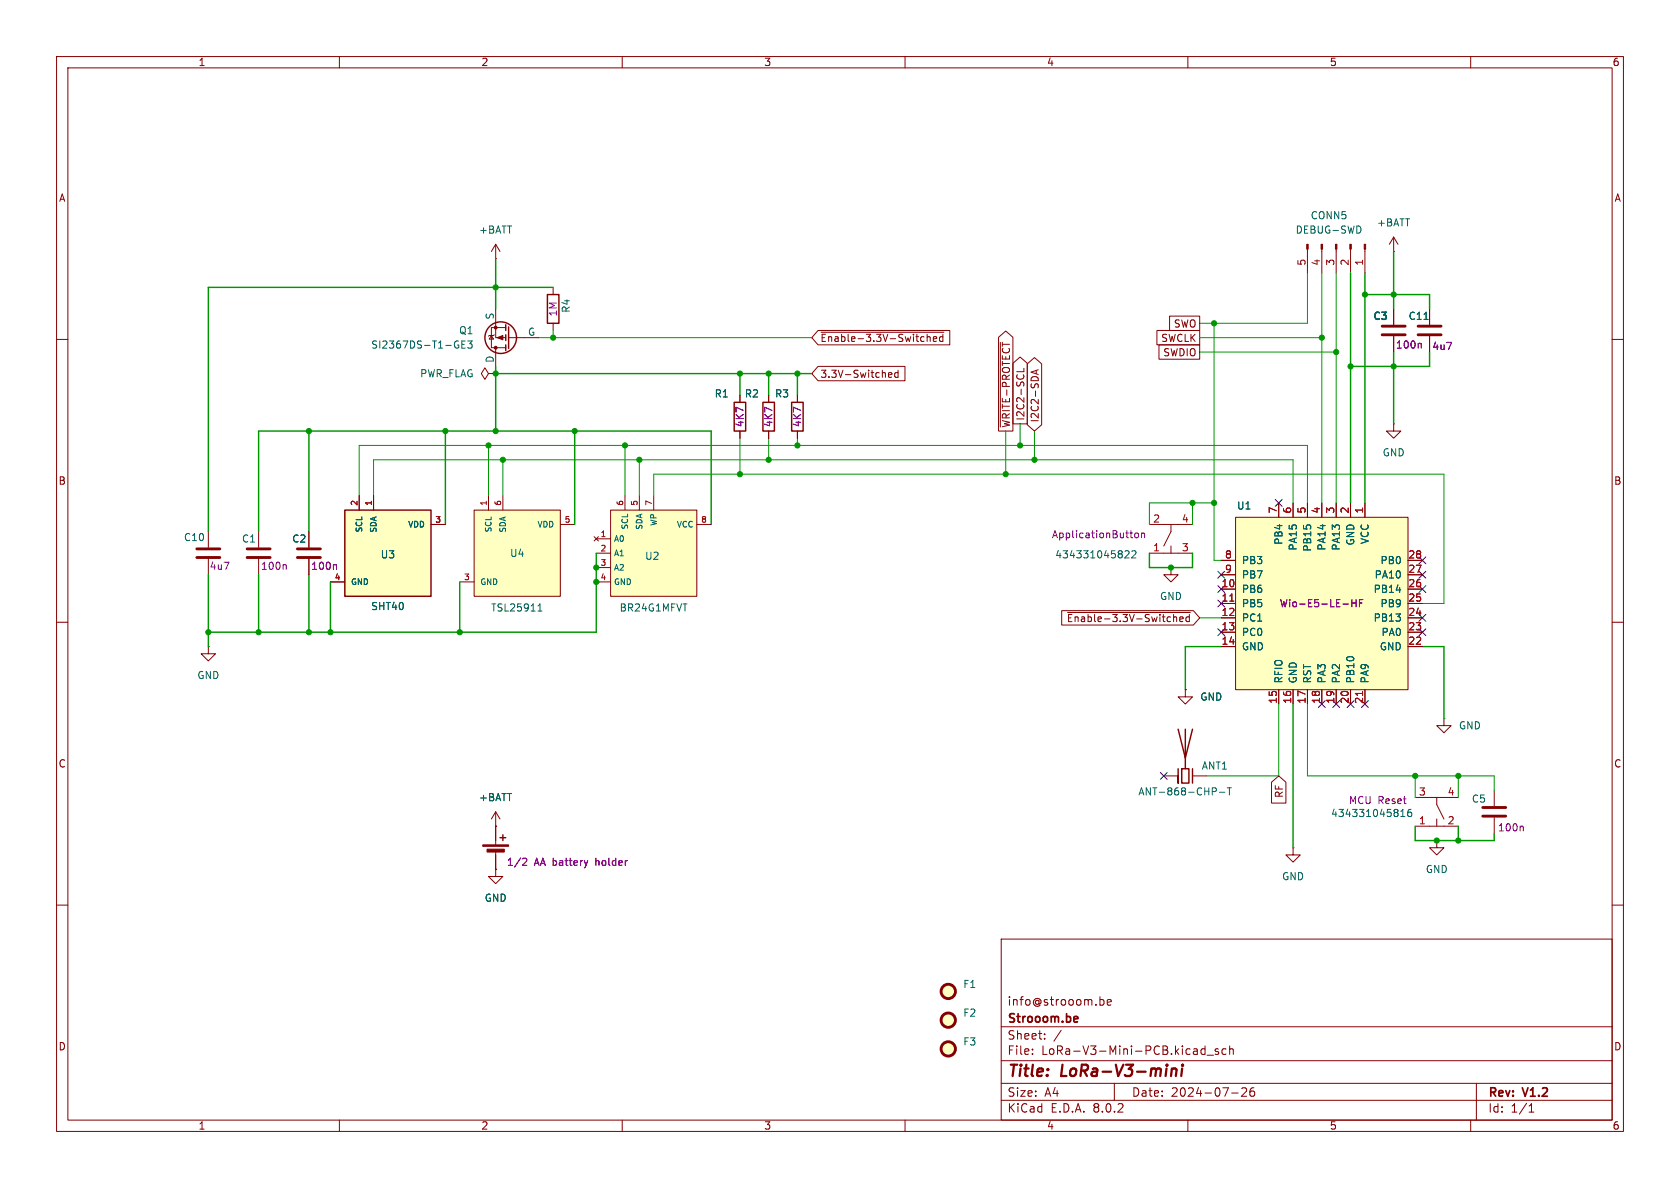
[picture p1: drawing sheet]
<svg xmlns="http://www.w3.org/2000/svg" width="297mm" height="210mm" viewBox="0 0 297 210" stroke-linecap="round" stroke-linejoin="round" font-family="sans-serif">
<g fill="none" stroke="#840000" stroke-width=".18">
<path d="M10 10h277v190h-277zM12 12h273v186h-273zM60 10v2M110 10v2M160 10v2M210 10v2M260 10v2M10 60h2M285 60h2M86.4 66l-.7-1-.6 1 .6 1.1 .7-1.1h1.2M87.6 66h.1M135.9 69.9v1.2"/>
<path d="M135.9 76.2v1.3M10 110h2M285 110h2M205.7 137.2h2.6M209.5 121.9v1.3h1.3l-1.3 1.3-1.2-1.3h1.2M209.5 121.9h.1M210.8 137.2h2.6M10 160h2M228.6 149.9v1.2h1.3l-1.3 1.3-1.3-1.3h1.3M228.6 149.9h.1M250.2 141h7.6M250.2 146.1h7.6"/>
<path d="M254 141v1.2l1.3 2.6M254 144.8v1.3M285 160h2M177 166h108v32h-108zM194.5 176.8l.4-.1 .3 .3v.4l-.2 .2h-.5M195.7 177.2l.8-.1-.1-.3-.4-.1-.3 .2 .1 .7h.6M60 198v2M110 198v2M160 198v2M177 194.5h108M177 191.5h108M177 187.5h108"/>
<path d="M177 181.5h108M182.5 186.3v.1M182.5 185.5v.1M184.7 183.6v.1M184.7 182.8v.1M187.6 182.1l-1.3 2M197 191.5v3M210 198v2M213 184.9v1.5M213 185.5l-.4-.1-.3 .3v.4l.2 .2h.5M213.4 186.5h1.1M215.4 185.5l-.4-.1-.2 .2 .1 .2 .5 .2v.3h-.6"/>
<path d="M216.7 185.5l-.4-.1-.3 .3v.4l.2 .2h.5M217.4 185.5l.2-.1 .4 .1v.9M217.4 184.9v1.5M217.7 193.2h1.2M219.5 192.4l.6-.1 .2 .1 .1 .3-.9 1.1h.9M221.7 192.3a.59 .59 0 0 0-.7 .6v.6l.1 .2 .4 .1 .2-.1 .1-.5-.1-.3h-.5l-.2 .3M260 198v2M261 191.5v6.5M270.3 196.6h.9M270.3 195.5l.4-.4v1.5"/>
</g>
<path d="M207.2 189.1a.49 .49 0 0 1 .8 .1l-.1 1M207.2 188.9l-.2 1.3M209 188.9l-.2 1.3M209.1 188.2v.2M209.1 188.2l-.1 .1 .1 .1M209.1 188.2l.1 .1-.1 .1" fill="none" stroke="#840000" stroke-width=".4"/>
<path d="M190.1 179.7l.4 .1 .1 .2-.8 .2M190.5 180.6l-.4 .1" fill="none" stroke="#840000" stroke-width=".3"/>
<path d="M134.9 71.1h2v5.1h-2zM208.3 135.9v2.5v-1.2M208.3 128.9l1.2 5.1 1.3-5.1M208.9 135.9h1.3v2.5h-1.3zM209.5 128.9v7M210.8 135.9v2.5" fill="none" stroke="#840000" stroke-width=".25"/>
<path d="M214.8 139.3l.2 .2v.3l-.2 .1M217 139.3h.7M217.3 139.3v1.2M215.6 140h1M247.6 144.3h.8M247.6 143.4l.4-.3v1.2M249.5 143.1h-.4a.86 .86 0 0 0 0 1.2l.4-.1 .1-.4-.3-.2h-.2l-.2 .2" fill="none" stroke="#006464" stroke-width=".18"/>
<g fill="#ffffc2" stroke="#ffffc2" stroke-width=".18">
<circle cx="167.6" cy="180.3" r="1.27"/>
<circle cx="167.6" cy="175.3" r="1.27"/>
</g>
<g fill="none" stroke="#840000" stroke-width=".51">
<circle cx="167.6" cy="175.3" r="1.27"/>
<circle cx="167.6" cy="180.3" r="1.27"/>
</g>
<path d="M218.4 91.4h30.5v30.5h-30.5z" fill="#ffffc2"/>
<g fill="none" stroke="#840000" stroke-width=".18">
<path d="M87.6 45.7h.1M87.6 43.2l-.7 1.3M87.6 43.2v2.5M87.6 43.2l.8 1.3M97.8 50.8v1.3M97.8 57.2v1.2M231.1 44v4.3M233.7 44v4.3M236.2 44v4.3M238.8 44v4.3M241.3 44v4.3M130.8 69.9v1.2"/>
<path d="M130.8 76.2v1.3M141 69.9v1.2M141 76.2v1.3M54.6 94v2.8M54.6 98.8v2.8M215.9 99.1h2.5M218.4 91.4h30.5v30.5h-30.5zM226.1 88.9v2.5M228.6 88.9v2.5M231.1 88.9v2.5M233.7 88.9v2.5M236.2 88.9v2.5"/>
<path d="M238.8 88.9v2.5M241.3 88.9v2.5M248.9 99.1h2.6M207 100.3v1.3h-1.3l1.3 1.3 1.3-1.3h-1.3M207 100.3h.1M215.9 104.1h2.5M215.9 106.7h2.5M215.9 109.2h2.5M215.9 111.8h2.5M215.9 114.3h2.5M215.9 101.6h2.5M248.9 104.1h2.6"/>
<path d="M248.9 106.7h2.6M248.9 109.2h2.6M248.9 111.8h2.6M248.9 114.3h2.6M248.9 101.6h2.6M226.1 121.9v2.6M228.6 121.9v2.6M231.1 121.9v2.6M233.7 121.9v2.6M236.2 121.9v2.6M238.8 121.9v2.6M241.3 121.9v2.6"/>
</g>
<path d="M217.4 106.3h.7M240.9 122.2v.7" fill="none" stroke="#a90000" stroke-width=".18"/>
<path d="M59.3 99.8l.2 .2v.7M237.4 106.8h1M239 106v1.3M239 106.6h.7M239.7 106v1.3M240.3 106.6h.5M240.9 106h-.6v1.3" fill="none" stroke="#840084" stroke-width=".18"/>
<g fill="none" stroke="#840000" stroke-width=".51">
<path d="M52.6 98.6h4M52.6 97h4"/>
<circle cx="167.6" cy="185.4" r="1.27"/>
</g>
<circle cx="167.6" cy="185.4" r="1.27" fill="#ffffc2" stroke="#ffffc2" stroke-width=".18"/>
<path d="M96.8 52.1h2v5.1h-2zM129.8 71.1h2v5.1h-2zM140 71.1h2v5.1h-2z" fill="none" stroke="#840000" stroke-width=".25"/>
<g fill="#840000" stroke="#840000" stroke-width=".18">
<path d="M231 43.2h.3v.8h-.3z"/>
<path d="M233.6 43.2h.2v.8h-.2z"/>
<path d="M236.1 43.2h.2v.8h-.2z"/>
<path d="M238.6 43.2h.3v.8h-.3z"/>
<path d="M241.2 43.2h.2v.8h-.2z"/>
</g>
<path d="M240.5 40.1l.1 .4-.1 .5" fill="none" stroke="#006464" stroke-width=".18"/>
<path d="M107.9 90.2h15.3v15.2h-15.3z" fill="#ffffc2"/>
<g fill="none" stroke="#840000" stroke-width=".18">
<path d="M246.4 54.6v2.8M246.4 59.4v2.8M45.7 94v2.8M45.7 98.8v2.8M105 94.9l.8 .7M105.4 95.3h2.5M105.4 97.8h2.5M105.8 94.9l-.8 .7M107.9 90.2h15.3v15.2h-15.3zM110.5 87.6v2.6M113 87.6v2.6M115.6 87.6v2.6"/>
<path d="M123.2 92.7h2.5M105.4 100.3h2.5M105.4 102.9h2.5M87.6 146.1h.1M87.6 143.5v5.9M87.6 150.4v3.3M87.6 143.5l-.7 1.3M87.6 143.5l.8 1.3M254 148.6v1.3h-1.3l1.3 1.2 1.3-1.2h-1.3M254 148.6h.1"/>
</g>
<path d="M244.3 59.2h4.1M244.3 57.7h4.1M43.7 98.6h4.1M43.7 97h4.1" fill="none" stroke="#840000" stroke-width=".51"/>
<path d="M251.1 60.7l.2 .2v.6M50.4 99.8l.2 .2v.7M92.5 151.8l.4-.1 .2 .4-.8 .9h.8M103.9 152.1l-.3 .9" fill="none" stroke="#840084" stroke-width=".18"/>
<g fill="#840000" stroke="#840000" stroke-width=".18">
<path d="M85.3 149.4h4.6v.2h-4.6z"/>
<path d="M86.1 150.1h3.1v.5h-3.1z"/>
</g>
<path d="M88.4 148.1h1M88.9 147.6v1" fill="none" stroke="#840000" stroke-width=".25"/>
<path d="M83.8 90.2h15.3v15.2h-15.3z" fill="#ffffc2"/>
<path d="M83.8 90.2h15.3v15.2h-15.3zM86.4 87.6v2.6M88.9 87.6v2.6M99.1 92.7h2.5M81.3 102.9h2.5M255.3 127v1.3h1.2l-1.2 1.2-1.3-1.2h1.3M255.3 127h.1M264.2 139.7v2.8M264.2 144.5v2.8" fill="none" stroke="#840000" stroke-width=".18"/>
<path d="M95.1 108h.7M95.1 107.1l.4-.3v1.2" fill="none" stroke="#006464" stroke-width=".18"/>
<path d="M262.1 144.3h4.1M262.1 142.7h4.1" fill="none" stroke="#840000" stroke-width=".51"/>
<path d="M269.1 146l.2 .2v.7" fill="none" stroke="#840084" stroke-width=".18"/>
<path d="M61 90.2h15.2v15.2h-15.2z" fill="#ffffc2"/>
<g fill="none" stroke="#840000" stroke-width=".25">
<path d="M89.4 57.4v1M89.4 59.2v1M89.9 57.8v3.8M89.4 61v1M61 90.2h15.2v15.2h-15.2z"/>
<circle cx="88.5" cy="59.7" r="2.79"/>
</g>
<g fill="none" stroke="#840000" stroke-width=".18">
<path d="M86.9 59.3l.3 .6h-.7zM87.4 59.2l-.2 .1h-.7l-.1 .1M87.6 54.6v5.1h1.8M89.4 57.9h-2.5v3.6h2.5M89.9 59.7h5.3M144.6 58.4h23.3v2.6h-23.3l-1.1-1.3zM145.2 58.7h21.7M165.2 59.5l.3 .1 .1 .2-.6 .1M166.7 59.6l-.4-.1-.2 .3 .1 .5h.5M166.7 59.1v1.3M176.5 59.6l1.3-1.1 1.3 1.1v16.6h-2.6zM204.5 58.4h7.6v2.6h-7.6z"/>
<path d="M206.8 55.9h5.3v2.5h-5.3zM246.4 44.5h.1M246.4 41.9l-.8 1.3M246.4 41.9v2.6M246.4 54.6v2.8M246.4 59.4v2.8M246.4 41.9l.7 1.3M252.7 54.6v2.8M252.7 59.4v2.8M87.6 61.5v3.3M130.8 69.9v1.2M130.8 76.2v1.3"/>
<path d="M135.9 69.9v1.2M135.9 76.2v1.3M141 69.9v1.2M141 76.2v1.3M144.6 64.8h15.4v2.5h-15.4l-1.1-1.3zM157.1 66.3l.6-.1-.1-.3h-.3l-.2 .1v.6h.5M158.8 65.9h-.4l-.2 .2 .1 .5h.5M158.8 65.4v1.3M165.5 60.3l-.3 .1M176.8 60.5v15M179.1 64.2l1.2-1.1 1.3 1.1v10.7h-2.5zM181 65.1v.6h-1.3"/>
<path d="M181.6 64.3l1.3-1.1 1.3 1.1v10.8l-1.3 1.1-1.3-1.1zM183.2 65.5v.6M183.6 65.4l-1.3 .4 1.3 .4M204.9 61h7.2v2.5h-7.2zM246.4 74.9v1.3h1.2l-1.2 1.3-1.3-1.3h1.3M246.4 74.9h.1M36.8 94v2.8M36.8 98.8v2.8M54.6 94v2.8M54.6 98.8v2.8M63.5 87.6v2.6M66 87.6v2.6"/>
<path d="M76.2 92.7h2.5M203.2 92.7h7.6M203.2 97.8h7.6M207 92.7v1.3l-1.3 2.5M207 96.5v1.3M215.9 99.1h2.5M226.1 88.9v2.5M228.6 88.9v2.5M231.1 88.9v2.5M233.7 88.9v2.5M236.2 88.9v2.5M238.8 88.9v2.5"/>
<path d="M241.3 88.9v2.5M248.9 99.1h2.6M36.8 114.3v1.3h1.3l-1.3 1.2-1.2-1.2h1.2M36.8 114.3h.1M58.4 102.9h2.6M187.7 107.9h23.3l1.1 1.3-1.1 1.3h-23.3zM188.7 108.3h21.7M208.7 109l.4 .1 .1 .2-.6 .2M209.1 109.8l-.4 .1M210.3 109.1l-.4-.1-.2 .3 .1 .5h.5M210.3 108.6v1.3M215.9 104.1h2.5"/>
<path d="M215.9 106.7h2.5M215.9 109.2h2.5M215.9 111.8h2.5M215.9 114.3h2.5M215.9 101.6h2.5M248.9 104.1h2.6M248.9 106.7h2.6M248.9 109.2h2.6M248.9 111.8h2.6M248.9 114.3h2.6M248.9 101.6h2.6M209.5 121.9h.1"/>
<path d="M224.8 138.3l1.3-1.1 1.2 1.1v3.7h-2.5zM226.1 121.9v2.6M228.6 121.9v2.6M231.1 121.9v2.6M233.7 121.9v2.6M236.2 121.9v2.6M238.8 121.9v2.6M241.3 121.9v2.6M87.6 153.7v1.2h1.3l-1.3 1.3-1.2-1.3h1.2M87.6 153.7h.1M87.6 146.1h.1M87.6 146.1v2.5"/>
<path d="M87.6 151.1v2.6"/>
</g>
<g fill="#840000" stroke="#840000" stroke-width=".18">
<path d="M87.9 59.7l1-.4v.8z"/>
<circle cx="87.6" cy="61.5" r=".25"/>
<circle cx="87.6" cy="57.9" r=".25"/>
</g>
<path d="M251.8 56.5h.7M80.9 61h.2v.4l-.2 .1M80.9 60.3h.1M81.7 60.9h.4M82.3 60.3h-.6v1.2h.6M82.7 60.3h.8l-.5 .5 .4 .1v.5l-.2 .1-.5-.1M198.9 97.5l.5-.1 .2 .3-.8 .9h.8M200.1 97.5l.5-.1 .2 .3-.8 .9h.8" fill="none" stroke="#006464" stroke-width=".18"/>
<path d="M250.7 59.2h4.1M250.7 57.7h4.1M34.8 98.6h4.1M34.8 97h4.1" fill="none" stroke="#840000" stroke-width=".51"/>
<g fill="none" stroke="#840084" stroke-width=".18">
<path d="M251.1 60.7l.2 .2v.6M59.3 99.8l.2 .2v.7M199.8 94.2h.4M200.1 95.1h.1M200.7 94.3l.1-.1 .4 .1 .1 .5-.2 .2-.3 .1-.1-.2zM201.8 94.3l.2-.1 .3 .1 .1 .8M201.8 94.2v.9M237.4 106.8h1M239 106v1.3M239 106.6h.7M239.7 106v1.3M240.3 106.6h.5"/>
<path d="M240.9 106h-.6v1.3M92.5 151.8l.4-.1 .2 .4-.8 .9h.8M103.9 152.1l-.3 .9"/>
</g>
<g fill="none" stroke="#009600" stroke-width=".25">
<path d="M87.6 45.7v8.9M97.8 50.8h-61v43.2M238.8 48.3v40.6M241.3 48.3v40.6M241.3 52.1h11.4v2.5M246.4 44.5v10.1M54.6 76.2v17.8M78.7 76.2v16.5M87.6 64.8v11.4M87.6 66h55.9M101.6 76.2v16.5M130.8 66v3.9"/>
<path d="M135.9 66v3.9M141 66v3.9M246.4 62.2v12.7M252.7 62.2v2.6h-13.9M105.4 97.8v14h-68.6M125.7 92.7v-16.5h-80v17.8M203.2 97.8v2.5h7.6v-2.5M36.8 101.6v12.7M45.7 101.6v10.2M54.6 101.6v10.2M58.4 102.9v8.9M81.3 102.9v8.9"/>
<path d="M215.9 114.3h-6.4v7.6M251.5 114.3h3.8v12.7M228.6 124.5v25.4M250.2 146.1v2.5h14v-1.3M257.8 146.1v2.5"/>
</g>
<g fill="none" stroke="#009600" stroke-width=".18">
<path d="M95.2 59.7h48.3M97.8 58.4v1.3M212.1 59.7h21.6M214.6 57.2v41.9h1.3M231.1 48.3v8.9h-19M233.7 48.3v40.6M236.2 48.3v40.6M86.4 78.7v8.9M110.5 78.7v8.9M130.8 77.5v6.3M135.9 77.5v3.8M141 77.5v1.2"/>
<path d="M177.8 76.2v7.6M180.3 74.9v3.8M182.9 76.2v5.1M212.1 62.2h24.1M63.5 87.6v-8.9h167.6v10.2M66 87.6v-6.3h162.6v7.6M88.9 81.3v6.3M113 81.3v6.3M115.6 87.6v-3.8h139.7v22.9h-3.8M210.8 88.9v3.8M214.6 88.9h-11.4v3.8M212.1 109.2h3.8"/>
<path d="M226.1 124.5v12.7h-12.7M231.1 124.5v12.7h33.1v2.5M250.2 137.2v3.8M257.8 137.2v3.8"/>
</g>
<g fill="none" stroke="#000084" stroke-width=".18">
<path d="M225.5 88.3l1.2 1.2M226.7 88.3l-1.2 1.2M250.9 98.5l1.2 1.2M252.1 98.5l-1.2 1.2M215.3 106.1l1.2 1.2M215.3 101l1.2 1.2M215.3 103.5l1.2 1.2M215.3 111.2l1.2 1.2M216.5 106.1l-1.2 1.2M216.5 101l-1.2 1.2M216.5 103.5l-1.2 1.2M216.5 111.2l-1.2 1.2"/>
<path d="M250.9 111.2l1.2 1.2M250.9 108.6l1.2 1.2M250.9 101l1.2 1.2M250.9 103.5l1.2 1.2M252.1 111.2l-1.2 1.2M252.1 108.6l-1.2 1.2M252.1 101l-1.2 1.2M252.1 103.5l-1.2 1.2M205.1 136.6l1.2 1.2M206.3 136.6l-1.2 1.2M233.1 123.9l1.2 1.2M234.3 123.9l-1.2 1.2"/>
<path d="M235.6 123.9l1.2 1.2M236.8 123.9l-1.2 1.2M238.2 123.9l1.2 1.2M239.4 123.9l-1.2 1.2M240.7 123.9l1.2 1.2M241.9 123.9l-1.2 1.2"/>
</g>
<path d="M217.4 106.3h.7M240.9 122.2v.7" fill="none" stroke="#a90000" stroke-width=".18"/>
<g fill="#009600" stroke="#009600" stroke-width=".18">
<circle cx="257.8" cy="148.6" r=".46"/>
<circle cx="254" cy="148.6" r=".46"/>
<circle cx="214.6" cy="88.9" r=".46"/>
<circle cx="257.8" cy="137.2" r=".46"/>
<circle cx="250.2" cy="137.2" r=".46"/>
<circle cx="130.8" cy="83.8" r=".46"/>
<circle cx="101.6" cy="76.2" r=".46"/>
<circle cx="87.6" cy="66" r=".46"/>
<circle cx="97.8" cy="59.7" r=".46"/>
<circle cx="110.5" cy="78.7" r=".46"/>
<circle cx="87.6" cy="50.8" r=".46"/>
<circle cx="105.4" cy="100.3" r=".46"/>
<circle cx="105.4" cy="102.9" r=".46"/>
<circle cx="135.9" cy="66" r=".46"/>
<circle cx="130.8" cy="66" r=".46"/>
<circle cx="135.9" cy="81.3" r=".46"/>
<circle cx="113" cy="81.3" r=".46"/>
<circle cx="182.9" cy="81.3" r=".46"/>
<circle cx="177.8" cy="83.8" r=".46"/>
<circle cx="180.3" cy="78.7" r=".46"/>
<circle cx="233.7" cy="59.7" r=".46"/>
<circle cx="214.6" cy="57.2" r=".46"/>
<circle cx="141" cy="78.7" r=".46"/>
<circle cx="141" cy="66" r=".46"/>
<circle cx="45.7" cy="111.8" r=".46"/>
<circle cx="81.3" cy="111.8" r=".46"/>
<circle cx="88.9" cy="81.3" r=".46"/>
<circle cx="54.6" cy="111.8" r=".46"/>
<circle cx="58.4" cy="111.8" r=".46"/>
<circle cx="87.6" cy="76.2" r=".46"/>
<circle cx="86.4" cy="78.7" r=".46"/>
<circle cx="54.6" cy="76.2" r=".46"/>
<circle cx="78.7" cy="76.2" r=".46"/>
<circle cx="36.8" cy="111.8" r=".46"/>
<circle cx="238.8" cy="64.8" r=".46"/>
<circle cx="241.3" cy="52.1" r=".46"/>
<circle cx="246.4" cy="64.8" r=".46"/>
<circle cx="236.2" cy="62.2" r=".46"/>
<circle cx="246.4" cy="52.1" r=".46"/>
<circle cx="210.8" cy="88.9" r=".46"/>
<circle cx="207" cy="100.3" r=".46"/>
</g>
<g font-size="2.8" fill="#840000">
<text x="178" y="190.9">Title:</text>
<text x="187.7" y="190.9">LoRa-V3-mini</text>
</g>
<g font-size="2.1" fill="#840000">
<text x="178" y="178">info@strooom.be</text>
<text x="178" y="184">Sheet:</text>
<text x="178" y="181.2">Strooom.be</text>
<text x="178" y="186.7">File:</text>
<text x="184.1" y="186.7">LoRa-V3-Mini-PCB.kicad_sch</text>
<text x="178" y="196.9">KiCad</text>
<text x="178" y="194.1">Size:</text>
<text x="184.7" y="194.1">A4</text>
<text x="185.7" y="196.9">E.D.A.</text>
<text x="193.3" y="196.9">8.0.2</text>
<text x="200" y="194.1">Date:</text>
<text x="207" y="194.1">2024-07-26</text>
<text x="263" y="194.3">Rev:</text>
<text x="263" y="196.9">Id:</text>
<text x="267.1" y="196.9">1/1</text>
<text x="269.4" y="194.3">V1.2</text>
</g>
<g font-size="1.8" fill="#840000">
<text x="35" y="11.9">1</text>
<text x="85" y="11.9">2</text>
<text x="135" y="11.9">3</text>
<text x="185" y="11.9">4</text>
<text x="235" y="11.9">5</text>
<text x="285" y="11.9">6</text>
<text x="10.3" y="35.9">A</text>
<text x="285.3" y="35.9">A</text>
<text x="207.4" y="58.1">SWO</text>
<text x="144.9" y="60.6">~{Enable-3.3V-Switched}</text>
<text x="205.2" y="60.6">SWCLK</text>
<text x="205.5" y="63.2">SWDIO</text>
<text x="144.9" y="67">3.3V-Switched</text>
<text x="178.8" y="75.7" transform="rotate(-90 178.8 75.7)">~{WRITE-PROTECT}</text>
<text x="181.3" y="74.5" transform="rotate(-90 181.3 74.5)">I2C2-SCL</text>
<text x="183.8" y="74.8" transform="rotate(-90 183.8 74.8)">I2C2-SDA</text>
<text x="10.3" y="85.9">B</text>
<text x="285.3" y="85.9">B</text>
<text x="188.5" y="110.2">~{Enable-3.3V-Switched}</text>
<text x="10.3" y="135.9">C</text>
<text x="285.3" y="135.9">C</text>
<text x="227" y="141.2" transform="rotate(-90 227 141.2)">RF</text>
<text x="10.3" y="185.9">D</text>
<text x="285.3" y="185.9">D</text>
<text x="35" y="199.9">1</text>
<text x="85" y="199.9">2</text>
<text x="135" y="199.9">3</text>
<text x="185" y="199.9">4</text>
<text x="235" y="199.9">5</text>
<text x="285" y="199.9">6</text>
</g>
<g font-size="1.8" fill="#006464">
<text x="84.6" y="41.5">+BATT</text>
<text x="229" y="41.5">DEBUG-SWD</text>
<text x="231.6" y="39">CONN5</text>
<text x="243.3" y="40.2">+BATT</text>
<text x="81.1" y="59.3">Q1</text>
<text x="87.4" y="56.6" transform="rotate(-90 87.4 56.6)">S</text>
<text x="93.2" y="59.4">G</text>
<text x="100.9" y="55.4" transform="rotate(-90 100.9 55.4)">R4</text>
<text x="242.6" y="56.9">C3</text>
<text x="248.9" y="56.7">C11</text>
<text x="65.5" y="61.8">SI2367DS-T1-GE3</text>
<text x="87.4" y="64.2" transform="rotate(-90 87.4 64.2)">D</text>
<text x="74.2" y="66.9">PWR_FLAG</text>
<text x="126.2" y="70.5">R1</text>
<text x="131.6" y="70.5">R2</text>
<text x="136.9" y="70.5">R3</text>
<text x="244.3" y="80.9">GND</text>
<text x="32.4" y="95.9">C10</text>
<text x="218.6" y="90.3">U1</text>
<text x="42.7" y="96.1">C1</text>
<text x="51.6" y="96.1">C2</text>
<text x="67.2" y="98.9">U3</text>
<text x="90.1" y="98.7">U4</text>
<text x="113.9" y="99.2">U2</text>
<text x="186.4" y="98.9">434331045822</text>
<text x="219.5" y="99.9">PB3</text>
<text x="226.9" y="96.4" transform="rotate(-90 226.9 96.4)">PB4</text>
<text x="229.5" y="97.4" transform="rotate(-90 229.5 97.4)">PA15</text>
<text x="232" y="97.6" transform="rotate(-90 232 97.6)">PB15</text>
<text x="234.5" y="97.4" transform="rotate(-90 234.5 97.4)">PA14</text>
<text x="237.1" y="97.4" transform="rotate(-90 237.1 97.4)">PA13</text>
<text x="239.6" y="96.5" transform="rotate(-90 239.6 96.5)">GND</text>
<text x="242.2" y="96.3" transform="rotate(-90 242.2 96.3)">VCC</text>
<text x="244" y="99.9">PB0</text>
<text x="205" y="106.3">GND</text>
<text x="219.5" y="105">PB6</text>
<text x="219.5" y="107.5">PB5</text>
<text x="219.5" y="102.5">PB7</text>
<text x="242.7" y="105">PB14</text>
<text x="242.9" y="102.5">PA10</text>
<text x="244" y="107.5">PB9</text>
<text x="65.5" y="108.1">SHT40</text>
<text x="86.7" y="108.3">TSL25911</text>
<text x="109.5" y="108.3">BR24G1MFVT</text>
<text x="219.5" y="110.1">PC1</text>
<text x="219.5" y="112.6">PC0</text>
<text x="242.7" y="110.1">PB13~{}</text>
<text x="244.1" y="112.6">PA0</text>
<text x="219.5" y="115.2">GND</text>
<text x="243.8" y="115.2">GND</text>
<text x="34.8" y="120.2">GND</text>
<text x="212.1" y="124.1">GND</text>
<text x="226.9" y="120.9" transform="rotate(-90 226.9 120.9)">RFIO</text>
<text x="229.5" y="120.9" transform="rotate(-90 229.5 120.9)">GND</text>
<text x="232" y="120.9" transform="rotate(-90 232 120.9)">RST</text>
<text x="234.5" y="120.9" transform="rotate(-90 234.5 120.9)">PA3</text>
<text x="237.1" y="120.9" transform="rotate(-90 237.1 120.9)">PA2</text>
<text x="239.6" y="120.9" transform="rotate(-90 239.6 120.9)">PB10</text>
<text x="242.2" y="120.9" transform="rotate(-90 242.2 120.9)">PA9</text>
<text x="257.8" y="129.1">GND</text>
<text x="212.4" y="136.2">ANT1</text>
<text x="84.6" y="141.8">+BATT</text>
<text x="201.1" y="140.8">ANT-868-CHP-T</text>
<text x="260.1" y="142.1">C5</text>
<text x="235.2" y="144.6">434331045816</text>
<text x="226.6" y="155.8">GND</text>
<text x="252" y="154.5">GND</text>
<text x="85.6" y="159.6">GND</text>
<text x="170.2" y="179.9">F2</text>
<text x="170.2" y="174.9">F1</text>
<text x="170.2" y="185">F3</text>
</g>
<g font-size="1.8" fill="#a90000">
<text x="230.9" y="47.1" transform="rotate(-90 230.9 47.1)">5</text>
<text x="233.4" y="47.1" transform="rotate(-90 233.4 47.1)">4</text>
<text x="236" y="47.1" transform="rotate(-90 236 47.1)">3</text>
<text x="238.5" y="47.1" transform="rotate(-90 238.5 47.1)">2</text>
<text x="241" y="47.1" transform="rotate(-90 241 47.1)">1</text>
<text x="203.8" y="92.5">2</text>
<text x="208.8" y="92.5">4</text>
<text x="225.8" y="90.9" transform="rotate(-90 225.8 90.9)">7</text>
<text x="228.3" y="90.9" transform="rotate(-90 228.3 90.9)">6</text>
<text x="230.9" y="90.9" transform="rotate(-90 230.9 90.9)">5</text>
<text x="233.4" y="90.9" transform="rotate(-90 233.4 90.9)">4</text>
<text x="236" y="90.9" transform="rotate(-90 236 90.9)">3</text>
<text x="238.5" y="90.9" transform="rotate(-90 238.5 90.9)">2</text>
<text x="241" y="90.9" transform="rotate(-90 241 90.9)">1</text>
<text x="203.8" y="97.5">1</text>
<text x="208.8" y="97.5">3</text>
<text x="216.5" y="98.8">8</text>
<text x="216.5" y="101.3">9</text>
<text x="248.9" y="101.3">27</text>
<text x="248.9" y="98.8">28</text>
<text x="215.9" y="103.9">10</text>
<text x="215.9" y="106.4">11</text>
<text x="248.9" y="106.4">25</text>
<text x="248.9" y="103.9">26</text>
<text x="215.9" y="109">12</text>
<text x="215.9" y="111.5">13</text>
<text x="248.9" y="111.5">23</text>
<text x="248.9" y="109">24</text>
<text x="215.9" y="114">14</text>
<text x="248.9" y="114">22</text>
<text x="225.8" y="124.5" transform="rotate(-90 225.8 124.5)">15</text>
<text x="228.3" y="124.5" transform="rotate(-90 228.3 124.5)">16</text>
<text x="230.9" y="124.5" transform="rotate(-90 230.9 124.5)">17</text>
<text x="233.4" y="124.5" transform="rotate(-90 233.4 124.5)">18</text>
<text x="236" y="124.5" transform="rotate(-90 236 124.5)">19</text>
<text x="238.5" y="124.5" transform="rotate(-90 238.5 124.5)">20</text>
<text x="241" y="124.5" transform="rotate(-90 241 124.5)">21</text>
<text x="250.8" y="140.7">3</text>
<text x="255.8" y="140.7">4</text>
<text x="250.8" y="145.8">1</text>
<text x="255.8" y="145.8">2</text>
</g>
<g font-size="1.8" fill="#840084">
<text x="98.7" y="56" transform="rotate(-90 98.7 56)">1M</text>
<text x="246.7" y="61.8">100n</text>
<text x="253.1" y="62.1">4u7</text>
<text x="131.7" y="75.6" transform="rotate(-90 131.7 75.6)">4K7</text>
<text x="136.8" y="75.6" transform="rotate(-90 136.8 75.6)">4K7</text>
<text x="141.8" y="75.6" transform="rotate(-90 141.8 75.6)">4K7</text>
<text x="185.9" y="95.4">ApplicationButton</text>
<text x="37" y="100.9">4u7</text>
<text x="46" y="100.9">100n</text>
<text x="54.9" y="100.9">100n</text>
<text x="226.1" y="107.5">Wio-E5-LE-HF</text>
<text x="238.4" y="142.3">MCU Reset</text>
<text x="264.7" y="147.2">100n</text>
<text x="89.5" y="153.3">1/2</text>
<text x="94.4" y="153.3">AA battery</text>
<text x="105.6" y="153.3">holder</text>
</g>
<g font-size="1.4" fill="#a90000">
<text x="63.2" y="89.5" transform="rotate(-90 63.2 89.5)">2</text>
<text x="65.8" y="89.5" transform="rotate(-90 65.8 89.5)">1</text>
<text x="86.1" y="89.5" transform="rotate(-90 86.1 89.5)">1</text>
<text x="88.6" y="89.5" transform="rotate(-90 88.6 89.5)">6</text>
<text x="110.2" y="89.5" transform="rotate(-90 110.2 89.5)">6</text>
<text x="112.8" y="89.5" transform="rotate(-90 112.8 89.5)">5</text>
<text x="115.3" y="89.5" transform="rotate(-90 115.3 89.5)">7</text>
<text x="76.9" y="92.5">3</text>
<text x="99.7" y="92.5">5</text>
<text x="106.1" y="95">1</text>
<text x="123.8" y="92.5">8</text>
<text x="106.1" y="97.5">2</text>
<text x="106.1" y="100.1">3</text>
<text x="59.1" y="102.6">4</text>
<text x="81.9" y="102.6">3</text>
<text x="106.1" y="102.6">4</text>
</g>
<g font-size="1.4" fill="#006464">
<text x="64.2" y="94.2" transform="rotate(-90 64.2 94.2)">SCL</text>
<text x="66.8" y="94.3" transform="rotate(-90 66.8 94.3)">SDA</text>
<text x="72" y="93.4">VDD</text>
<text x="87.1" y="94.2" transform="rotate(-90 87.1 94.2)">SCL</text>
<text x="89.6" y="94.3" transform="rotate(-90 89.6 94.3)">SDA</text>
<text x="94.9" y="93.4">VDD</text>
<text x="108.5" y="96">A0</text>
<text x="111.2" y="93.7" transform="rotate(-90 111.2 93.7)">SCL</text>
<text x="113.8" y="93.8" transform="rotate(-90 113.8 93.8)">SDA</text>
<text x="116.3" y="93.1" transform="rotate(-90 116.3 93.1)">WP</text>
<text x="119.5" y="93.4">VCC</text>
<text x="108.5" y="98.5">A1</text>
<text x="108.5" y="101.1">A2</text>
<text x="62" y="103.6">GND</text>
<text x="84.8" y="103.6">GND</text>
<text x="108.5" y="103.6">GND</text>
</g>
</svg>
